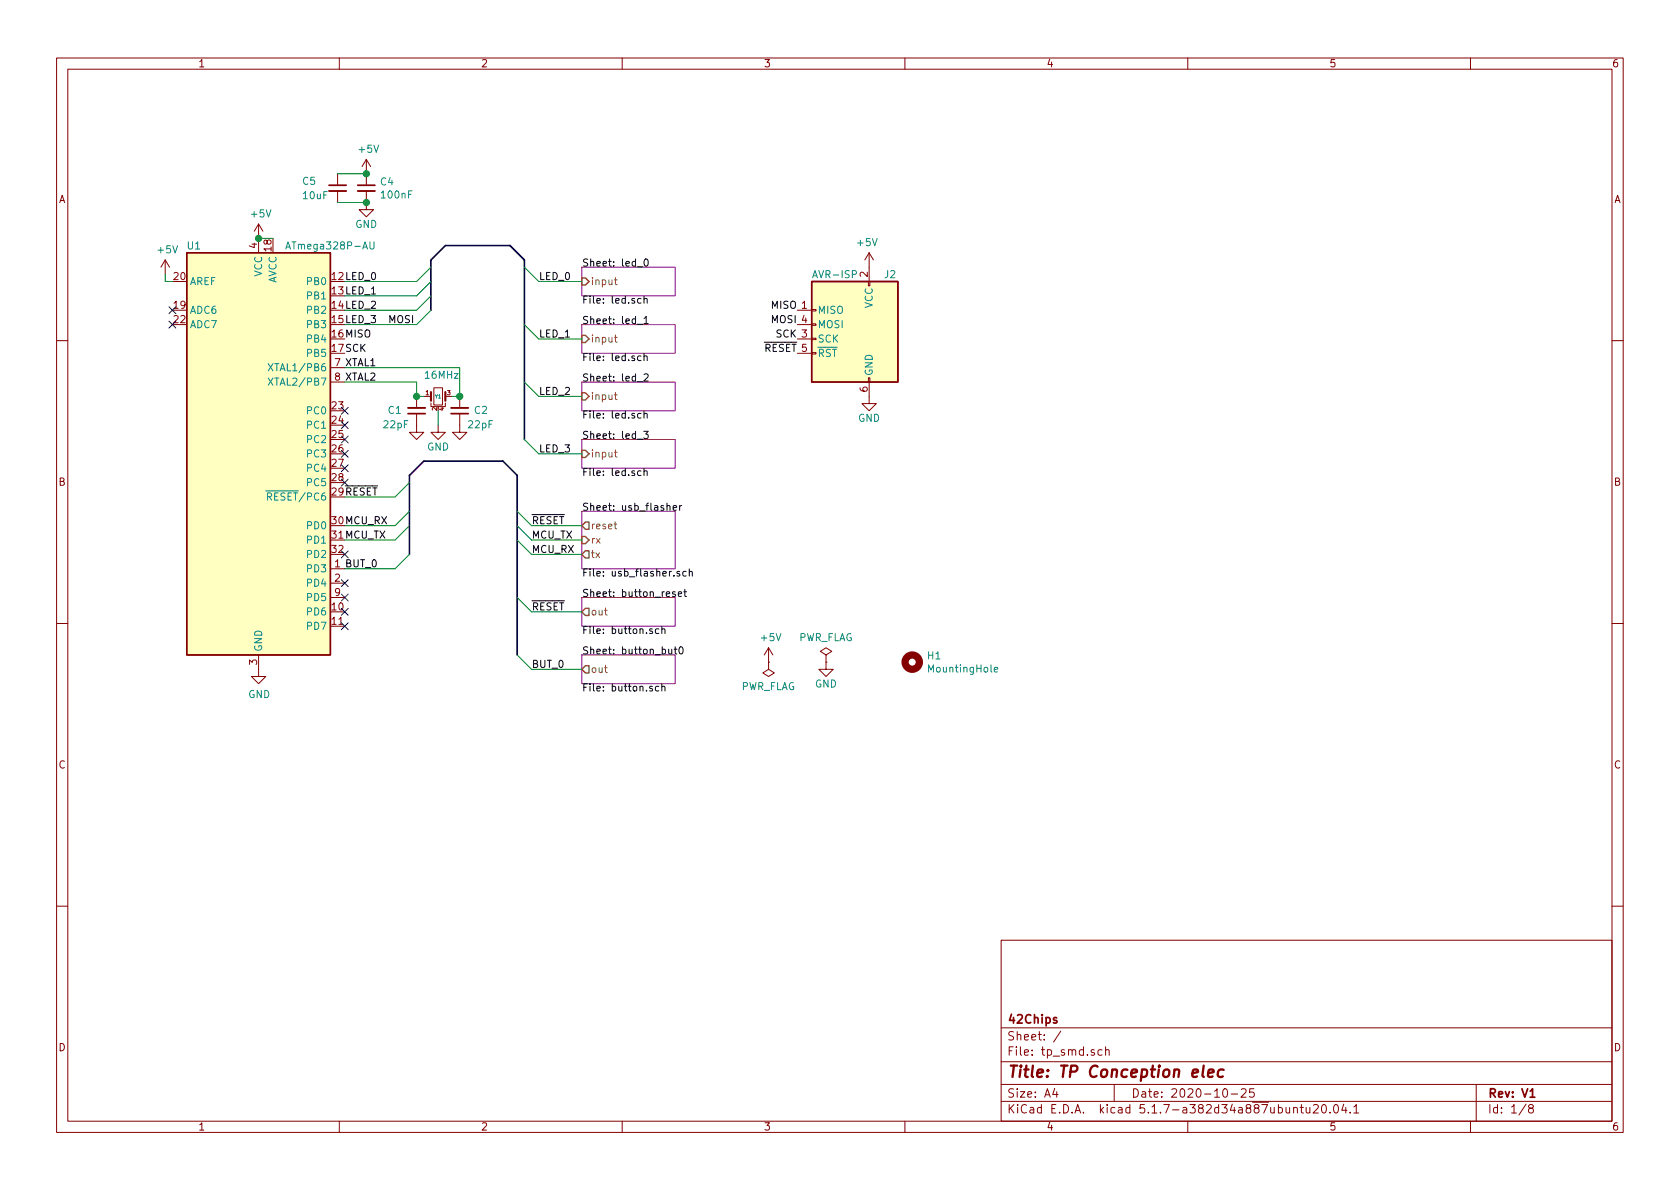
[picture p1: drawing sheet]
<svg xmlns="http://www.w3.org/2000/svg" width="297mm" height="210mm" viewBox="0 0 297 210" stroke-linecap="round" stroke-linejoin="round" font-family="sans-serif">
<g fill="none" stroke="#840000" stroke-width=".18">
<path d="M10 10.3h277v189.9h-277zM12 12.2h273v186.1h-273zM60 10.3v1.9M110 10.3v1.9M160 10.3v1.9M210 10.3v1.9M260 10.3v1.9M45.7 39.6v5.1M45.7 39.6l-.7 1.3M45.7 39.6l.8 1.3M59.7 30.7v2.1M59.7 33.8v2"/>
<path d="M64.8 33.8v3.3h1.2l-1.2 1.2-1.3-1.2h1.3M64.8 28.2v4.6M64.8 28.2l-.8 1.3M64.8 28.2l.7 1.3M29.2 46l-.8 1.2M29.2 46v2.5M29.2 46l.8 1.2M141 54.9h2.5M141 59.9h2.5M141 57.4h2.5M143.5 59.8h.8v.3h-.8zM143.5 57.3h.8v.2h-.8z"/>
<path d="M143.5 54.7h.8v.3h-.8zM153.5 49.8h.3v.7h-.3zM153.7 44.7l.7 1.3M153.7 44.7v5.1M153.7 44.7l-.8 1.3M10 60.2h2M58.4 65h2.6M58.4 67.6h2.6M73.7 73.1v3.3h1.2l-1.2 1.3-1.3-1.3h1.3M73.7 70.1v2M74.9 70.1h1.3M76.2 71.3v.6h2.5v-.6"/>
<path d="M76.7 68.6h1.5v3h-1.5zM77.5 75.2v1.2h1.2l-1.2 1.3-1.3-1.3h1.3M78.7 70.1h1.3M81.3 73.1v3.3h1.2l-1.2 1.3-1.3-1.3h1.3M81.3 70.1v2M141 62.5h2.5M143.5 62.4h.8v.2h-.8zM153.5 66.8h.3v.8h-.3zM153.7 67.6v3.8h-1.3l1.3 1.2 1.2-1.2h-1.2M285 60.2h2M10 110.3h2M45.7 115.8v3.8h1.3l-1.3 1.3-1.3-1.3h1.3"/>
<path d="M58.4 100.6h2.6M58.4 103.1h2.6M58.4 105.7h2.6M135.9 117.1v1.3l1 .6-1 .6-1-.6 1-.6M135.9 117.1h.1M135.9 114.5l-.8 1.3M135.9 114.5v2.6M135.9 114.5l.8 1.3M146 115.8l1.1-.6-1.1-.7-1 .7 1 .6v1.3M146 117.1h.1M146 117.1v1.3h1.3l-1.3 1.2-1.2-1.2h1.2M285 110.3h2"/>
<path d="M10 160.2h2M177 166.3h108v32h-108zM285 160.2h2M60 198.3v1.9M110 198.3v1.9M160 198.3v1.9M177 194.8h108M177 191.8h108M177 187.8h108M177 181.8h108M186.5 192.5l-.4 1h1M186.8 193v1"/>
<path d="M187.6 182.3l-1.3 2M194.8 185.7l-.4-.1-.3 .3 .1 .6 .2 .1 .4-.1M195.5 185.7l.2-.1 .4 .1v.9M195.5 185.1v1.5M197 191.8v3M210 198.3v1.9M216.3 192.7l.4-.2a.94 .94 0 0 1 0 1.5 .79 .79 0 0 1-.4-1.3zM217.7 193.5h1.1M219.5 192.7l.2-.2h.3l.3 .2v.3v.2l-.9 .8h.9M221.7 192.5h-.7l-.1 .7 .2-.1 .5 .1 .2 .2-.1 .5-.2 .1-.6-.1M228.7 196l.1-.1a.37 .37 0 0 1 .6 .1v.8M228.7 195.8v1"/>
<path d="M229.9 195.8h.6M230.1 195.3v1.3l.4 .2M230.9 195.8v.8a.39 .39 0 0 0 .7 .1M231.6 195.8v1M232.2 195.5l.2-.2h.4l.2 .2 .1 .3-.9 1h.9M233.8 195.5l.2-.2a.8 .8 0 0 1 .5 .8 .8 .8 0 0 1-.5 .7l-.2-.1-.1-.4zM235.2 196.7v.1M235.9 195.5l.2-.2a.81 .81 0 0 1 .6 .6 .81 .81 0 0 1-.3 .8l-.1 .1a.79 .79 0 0 1-.4-1.3zM237.6 195.2l-.4 1.1h1M237.9 195.8v1M238.7 196.7v.1M239.4 195.8l.4-.5v1.5"/>
<path d="M239.4 196.8h.8M260 198.3v1.9M261 191.8v6.5M269.8 195.2l-1.2 2M270.6 196l-.3-.2v-.2l.3-.3h.2l.3 .3-.1 .2-.6 .2a.48 .48 0 0 0-.1 .7l.3 .1 .4-.1a.48 .48 0 0 0-.2-.7"/>
</g>
<path d="M58.2 32.8h3M63.2 32.8h3.1M72.1 73.1h3.1M79.8 73.1h3M186.8 180l-.3-.1-.2 .2v.3l.5 .1v.3h-.5M270.5 194h.9" fill="none" stroke="#840000" stroke-width=".3"/>
<path d="M212.8 188.4l-.2 1.8 .3 .2M213.6 189.8l1-.2-.1-.4h-.7l-.2 1 .2 .2 .6-.1M216.4 189.2a.68 .68 0 0 0-1 .3l-.1 .6 .1 .2 .2 .1 .6-.1" fill="none" stroke="#840000" stroke-width=".41"/>
<path d="M102.9 57.4h16.5v5.1h-16.5zM102.9 47.2h16.5v5.1h-16.5zM102.9 67.6h16.5v5h-16.5zM102.9 77.7h16.5v5.1h-16.5zM102.9 90.4h16.5v10.2h-16.5zM102.9 115.8h16.5v5.1h-16.5zM102.9 105.7h16.5v5h-16.5z" fill="none" stroke="#840084" stroke-width=".18"/>
<g fill="none" stroke="#000" stroke-width=".18">
<path d="M112.7 57.3h.9M112.7 47.2h.9M113.3 52.8h-.3l-.3 .2 .2 .6h.4M113.9 56.3l.3-.3v1.2M113.9 52.9l.2-.1h.3v.8M113.9 52.3v1.3M113.9 57.2h.7M114 45.9l.2-.1a.67 .67 0 0 1 .4 .6 .67 .67 0 0 1-.4 .7l-.3-.5zM112.7 67.5h.9M112.7 77.7h.9M113.3 73.1h-.3l-.3 .2 .2 .6h.4M113.3 63l-.3-.1-.3 .3 .2 .5h.4"/>
<path d="M113.8 76.3h.8l-.4 .5 .4 .1v.5l-.2 .1-.6-.1M113.9 66.2l.5-.1 .2 .4v.2l-.8 .7h.8M113.9 73.2l.2-.1h.3v.8M113.9 63.1l.2-.2 .3 .1v.8M113.9 62.5v1.3M113.9 72.7v1.2M113.3 83.3h-.3l-.3 .2 .2 .5h.4M113.9 83.4l.2-.1h.3v.8M113.9 82.8v1.3M117.9 89.5l.2-.1 .3 .1 .1 .7M119 89.8l.6-.1v-.2l-.4-.1-.2 .2 .1 .6h.5M120.2 89.4v.8"/>
<path d="M120.5 89.4l-.3 .2M115.3 111.2h-.3l-.1 .2v.2l.4 .1v.3h-.4M116.5 111.2h-.4l-.2 .2 .1 .6h.5M117 111.3l.2-.1h.3l.1 .8M117 110.8v1.2M118.2 114.8l.1 .8h.3l.2-.1M118.8 114.8v.8M119.2 114.8h.5M119.4 114.4v1.1l.3 .1M119.4 104.7l-.3-.1-.2 .2v.2l.5 .1v.3h-.5M119.9 105l.6-.1v-.2l-.4-.1-.2 .2 .1 .6h.5M120.2 101.1l-.3-.1-.2 .2v.2l.5 .1v.3h-.5"/>
<path d="M120.2 114.5l.1-.1a.67 .67 0 0 1 .5 .6 .67 .67 0 0 1-.5 .6l-.3-.4zM120.9 104.6h.5M121.1 104.2v1.1l.3 .2M121.3 101.1l-.3-.1-.3 .3 .1 .5h.5M121.9 101.2l.1-.2 .4 .1v.8M121.9 100.6v1.3M115.3 121.4h-.3l-.1 .1v.2l.4 .1v.3h-.4M116.5 121.4h-.4l-.2 .2 .1 .5h.5M117 121.5l.2-.1h.3l.1 .8M117 120.9v1.3"/>
</g>
<path d="M108.6 59.7h.5M108.6 49.5h.5M108.8 59.2v1.1l.3 .2M108.8 49.1v1.1l.3 .1M108.6 69.8h.5M108.6 80h.5M108.8 69.4v1.1l.3 .2M108.8 79.5v1.1l.3 .2M108.6 92.7h.4M108.8 92.2v1.1l.2 .2" fill="none" stroke="#848400" stroke-width=".18"/>
<path d="M102.9 59.3h.6l.6 .6-.6 .7h-.6zM102.9 49.1h.6l.6 .7-.6 .6h-.6zM102.9 69.5h.6l.6 .6-.6 .6h-.6zM102.9 79.6h.6l.6 .7-.6 .6h-.6zM102.9 94.9h.6l.6 .6-.6 .6h-.6zM103.5 92.3h.6v1.3h-.6l-.6-.6zM103.5 97.4h.6v1.3h-.6l-.6-.7zM103.5 117.7h.6v1.3h-.6l-.6-.6zM103.5 107.6h.6v1.2h-.6l-.6-.6z" fill="none" stroke="#848400" stroke-width=".25"/>
<path d="M58.2 33.8h3M63.2 33.8h3.1M72.1 72.1h3.1M79.8 72.1h3" fill="none" stroke="#840000" stroke-width=".33"/>
<g fill="#ffffc2" stroke="#ffffc2" stroke-width=".18">
<path d="M33 44.7h25.4v71.1h-25.4z"/>
<path d="M143.5 49.8h15.2v17.8h-15.2z"/>
</g>
<path d="M33 44.7h25.4v71.1h-25.4zM143.5 49.8h15.2v17.8h-15.2z" fill="none" stroke="#840000" stroke-width=".25"/>
<path d="M50.5 44l.4-1.2 .5 1.2M50.6 43.7h.6M65.4 42.8v1l.2 .2h.3l.2-.2v-1M47.4 64.3l.9 1.3M47.4 66.8l.9 1.3M48.3 64.3l-.9 1.3M48.3 66.8l-.9 1.3M47 86.8h1.3M47.3 87.8h.6l.1-.2v-.3l-.2-.1h-.5v1.2M47.6 87.8l.4 .6M175.8 118.4l.6-.1v-.2l-.4-.1-.2 .2 .1 .6h.5" fill="none" stroke="#008484" stroke-width=".18"/>
<path d="M76.2 69.3v1.6M78.7 69.3v1.6" fill="none" stroke="#840000" stroke-width=".38"/>
<circle cx="161.3" cy="117.1" r="1.27" fill="none" stroke="#840000" stroke-width="1.3"/>
<path d="M76.2 54.9v-8.9l2.5-2.6h11.5l2.5 2.6v31.7M72.4 98v-13.9l2.5-2.6h14l2.5 2.6v31.7" fill="none" stroke="#000084" stroke-width=".3"/>
<g fill="none" stroke="#008400" stroke-width=".18">
<path d="M59.7 30.7h5.1M59.7 35.8h5.1M29.2 48.5v1.3h1.3M45.7 42.2h2.6M76.2 47.2l-2.5 2.6h-12.7M76.2 49.8l-2.5 2.5h-12.7M76.2 52.3l-2.5 2.6h-12.7M76.2 54.9l-2.5 2.5h-12.7M92.7 47.2l2.5 2.6h7.7M92.7 57.4l2.5 2.5h7.7M61 67.6h12.7v2.5h1.2M61 65h20.3v5.1h-1.3"/>
<path d="M77.5 72.6v2.6M92.7 67.6l2.5 2.5h7.7M92.7 77.7l2.5 2.6h7.7M72.4 90.4l-2.6 2.6h-8.8M72.4 93l-2.6 2.5h-8.8M72.4 98l-2.6 2.6h-8.8M72.4 85.3l-2.6 2.6h-8.8M91.4 90.4l2.6 2.6h8.9M91.4 93l2.6 2.5h8.9M91.4 95.5l2.6 2.5h8.9M91.4 105.7l2.6 2.5h8.9M91.4 115.8l2.6 2.6h8.9"/>
</g>
<g fill="#008400" stroke="#008400" stroke-width=".25">
<circle cx="45.7" cy="42.2" r=".51"/>
<circle cx="64.8" cy="35.8" r=".51"/>
<circle cx="64.8" cy="30.7" r=".51"/>
<circle cx="81.3" cy="70.1" r=".51"/>
<circle cx="73.7" cy="70.1" r=".51"/>
</g>
<g fill="none" stroke="#000084" stroke-width=".18">
<path d="M29.9 56.8l1.2 1.2M29.9 54.2l1.2 1.3M31.1 56.8l-1.2 1.2M31.1 54.2l-1.2 1.3M60.4 72l1.2 1.2M60.4 74.6l1.2 1.2M60.4 77.1l1.2 1.2M60.4 79.6l1.2 1.3M61.6 72l-1.2 1.2M61.6 74.6l-1.2 1.2M61.6 77.1l-1.2 1.2M61.6 79.6l-1.2 1.3"/>
<path d="M60.4 82.2l1.2 1.2M60.4 97.4l1.2 1.2M60.4 84.7l1.2 1.2M61.6 82.2l-1.2 1.2M61.6 97.4l-1.2 1.2M61.6 84.7l-1.2 1.2M60.4 110.1l1.2 1.2M60.4 107.6l1.2 1.2M60.4 105l1.2 1.3M60.4 102.5l1.2 1.2M61.6 110.1l-1.2 1.2M61.6 107.6l-1.2 1.2"/>
<path d="M61.6 105l-1.2 1.3M61.6 102.5l-1.2 1.2"/>
</g>
<text font-size="2.8" fill="#840000" x="178" y="190.5">Title: TP Conception elec</text>
<g font-size="2.1" fill="#840000">
<text x="178" y="184">Sheet: /</text>
<text x="178" y="181">42Chips</text>
<text x="178" y="186.7">File: tp_smd.sch</text>
<text x="178" y="196.9">KiCad E.D.A. kicad 5.1.7-a382d34a887ubuntu20.04.1</text>
<text x="178" y="194.1">Size: A4</text>
<text x="200" y="194.1">Date: 2020-10-25</text>
<text x="263" y="194.1">Rev: V1</text>
<text x="263" y="196.9">Id: 1/8</text>
</g>
<g font-size="1.8" fill="#840000">
<text x="35" y="11.9">1</text>
<text x="85" y="11.9">2</text>
<text x="135" y="11.9">3</text>
<text x="185" y="11.9">4</text>
<text x="235" y="11.9">5</text>
<text x="285" y="11.9">6</text>
<text x="10.4" y="35.9">A</text>
<text x="285.4" y="35.9">A</text>
<text x="45.5" y="43.9" transform="rotate(-90 45.5 43.9)">4</text>
<text x="48" y="44.4" transform="rotate(-90 48 44.4)">18</text>
<text x="30.8" y="49.5">20</text>
<text x="153.4" y="49" transform="rotate(-90 153.4 49)">2</text>
<text x="30.8" y="54.6">19</text>
<text x="30.8" y="57.1">22</text>
<text x="153.4" y="69.3" transform="rotate(-90 153.4 69.3)">6</text>
<text x="58.7" y="72.4">23</text>
<text x="58.7" y="74.9">24</text>
<text x="58.7" y="77.5">25</text>
<text x="58.7" y="80">26</text>
<text x="58.7" y="82.5">27</text>
<text x="10.4" y="85.9">B</text>
<text x="58.7" y="85.1">28</text>
<text x="285.4" y="85.9">B</text>
<text x="58.7" y="97.8">32</text>
<text x="58.7" y="107.9">10</text>
<text x="59.2" y="102.9">2</text>
<text x="59.2" y="105.4">9</text>
<text x="58.7" y="110.5">11</text>
<text x="45.5" y="117.6" transform="rotate(-90 45.5 117.6)">3</text>
<text x="10.4" y="135.9">C</text>
<text x="285.4" y="135.9">C</text>
<text x="10.4" y="185.9">D</text>
<text x="285.4" y="185.9">D</text>
<text x="35" y="199.9">1</text>
<text x="85" y="199.9">2</text>
<text x="135" y="199.9">3</text>
<text x="185" y="199.9">4</text>
<text x="235" y="199.9">5</text>
<text x="285" y="199.9">6</text>
</g>
<g font-size="1.8" fill="#008484">
<text x="63.6" y="27">+5V</text>
<text x="53.5" y="32.7">C5</text>
<text x="53.7" y="35.2">10uF</text>
<text x="67.3" y="32.8">C4</text>
<text x="67.6" y="35.1">100nF</text>
<text x="44.5" y="38.4">+5V</text>
<text x="62.8" y="40.3">GND</text>
<text x="28" y="44.8">+5V</text>
<text x="33.2" y="44.1">U1</text>
<text x="51.3" y="44.1">ATmega328P-AU</text>
<text x="151.7" y="43.5">+5V</text>
<text x="33.5" y="50.4">AREF</text>
<text x="46.4" y="48.9" transform="rotate(-90 46.4 48.9)">VCC</text>
<text x="48.9" y="50.2" transform="rotate(-90 48.9 50.2)">AVCC</text>
<text x="54.5" y="50.4">PB0</text>
<text x="54.5" y="53">PB1</text>
<text x="144" y="49.2">AVR-ISP</text>
<text x="156.4" y="49.2">J2</text>
<text x="33.5" y="55.5">ADC6</text>
<text x="33.5" y="58">ADC7</text>
<text x="54.5" y="55.5">PB2</text>
<text x="54.5" y="58">PB3</text>
<text x="144.5" y="55.5">MISO</text>
<text x="144.5" y="58">MOSI</text>
<text x="154.3" y="54.5" transform="rotate(-90 154.3 54.5)">VCC</text>
<text x="48.4" y="65.7">XTAL1/PB6</text>
<text x="54.5" y="60.6">PB4</text>
<text x="54.5" y="63.1">PB5</text>
<text x="144.5" y="60.6">SCK</text>
<text x="144.5" y="63.1">RST</text>
<text x="48.4" y="68.2">XTAL2/PB7</text>
<text x="75.3" y="67">16MHz</text>
<text x="154.3" y="66.5" transform="rotate(-90 154.3 66.5)">GND</text>
<text x="54.5" y="73.3">PC0</text>
<text x="54.5" y="75.8">PC1</text>
<text x="67.9" y="75.7">22pF</text>
<text x="68.7" y="73.2">C1</text>
<text x="82.9" y="75.7">22pF</text>
<text x="83.9" y="73.2">C2</text>
<text x="151.7" y="74.6">GND</text>
<text x="54.5" y="78.4">PC2</text>
<text x="54.5" y="80.9">PC3</text>
<text x="54.5" y="83.4">PC4</text>
<text x="75.5" y="79.7">GND</text>
<text x="48.1" y="88.5">RESET/PC6</text>
<text x="54.5" y="86">PC5</text>
<text x="54.5" y="93.6">PD0</text>
<text x="54.5" y="101.2">PD3</text>
<text x="54.5" y="96.1">PD1</text>
<text x="54.5" y="98.7">PD2</text>
<text x="54.5" y="103.8">PD4</text>
<text x="54.5" y="106.3">PD5</text>
<text x="54.5" y="108.8">PD6</text>
<text x="54.5" y="111.4">PD7</text>
<text x="134.7" y="113.4">+5V</text>
<text x="141.1" y="113.4">PWR_FLAG</text>
<text x="46.4" y="115.3" transform="rotate(-90 46.4 115.3)">GND</text>
<text x="164.1" y="116.6">H1</text>
<text x="164.4" y="118.9">MountingHole</text>
<text x="43.9" y="123.4">GND</text>
<text x="130.9" y="122">PWR_FLAG</text>
<text x="144.1" y="121.6">GND</text>
</g>
<g font-size="1.8">
<text x="102.9" y="47.1">Sheet: led_0</text>
<text x="58.7" y="49.5">12LED_0</text>
<text x="58.7" y="52.1">13LED_1</text>
<text x="95.2" y="49.5">LED_0</text>
<text x="102.9" y="53.7">File: led.sch</text>
<text x="58.7" y="54.6">14LED_2</text>
<text x="58.7" y="57.1">15LED_3</text>
<text x="58.7" y="59.7">16MISO</text>
<text x="68.6" y="57.1">MOSI</text>
<text x="95.2" y="59.7">LED_1</text>
<text x="102.9" y="57.3">Sheet: led_1</text>
<text x="136.4" y="57.1">MOSI 4</text>
<text x="136.4" y="54.6">MISO 1</text>
<text x="137.2" y="59.7">SCK 3</text>
<text x="58.7" y="62.2">17SCK</text>
<text x="59.2" y="64.8">7 XTAL1</text>
<text x="102.9" y="63.8">File: led.sch</text>
<text x="135.1" y="62.2">RESET 5</text>
<text x="59.2" y="67.3">8 XTAL2</text>
<text x="95.2" y="69.8">LED_2</text>
<text x="102.9" y="67.5">Sheet: led_2</text>
<text x="102.9" y="74">File: led.sch</text>
<text x="102.9" y="77.6">Sheet: led_3</text>
<text x="95.2" y="80">LED_3</text>
<text x="58.7" y="87.6">29RESET</text>
<text x="102.9" y="84.2">File: led.sch</text>
<text x="58.7" y="92.7">30MCU_RX</text>
<text x="58.7" y="95.2">31MCU_TX</text>
<text x="94" y="92.7">RESET</text>
<text x="94" y="95.2">MCU_TX</text>
<text x="102.9" y="90.3">Sheet: usb_flasher</text>
<text x="59.2" y="100.3">1 BUT_0</text>
<text x="94" y="97.8">MCU_RX</text>
<text x="102.9" y="101.9">File: usb_flasher.sch</text>
<text x="94" y="107.9">RESET</text>
<text x="102.9" y="105.6">Sheet: button_reset</text>
<text x="102.9" y="112.1">File: button.sch</text>
<text x="94" y="118.1">BUT_0</text>
<text x="102.9" y="115.7">Sheet: button_but0</text>
<text x="102.9" y="122.3">File: button.sch</text>
</g>
<g font-size="1.8" fill="#848400">
<text x="104.4" y="50.4">input</text>
<text x="104.4" y="60.6">input</text>
<text x="104.4" y="70.7">input</text>
<text x="104.4" y="80.9">input</text>
<text x="104.4" y="93.6">reset</text>
<text x="104.4" y="96.1">rx</text>
<text x="104.4" y="98.7">tx</text>
<text x="104.4" y="108.8">out</text>
<text x="104.4" y="119">out</text>
</g>
<g font-size="1.1" fill="#840000">
<text x="75.3" y="69.9">1</text>
<text x="79.1" y="69.9">3</text>
<text x="77.2" y="72.6" transform="rotate(-90 77.2 72.6)">2</text>
<text x="78.5" y="72.6" transform="rotate(-90 78.5 72.6)">4</text>
</g>
<text font-size=".8" fill="#008484" x="77" y="70.5">Y1</text>
</svg>
